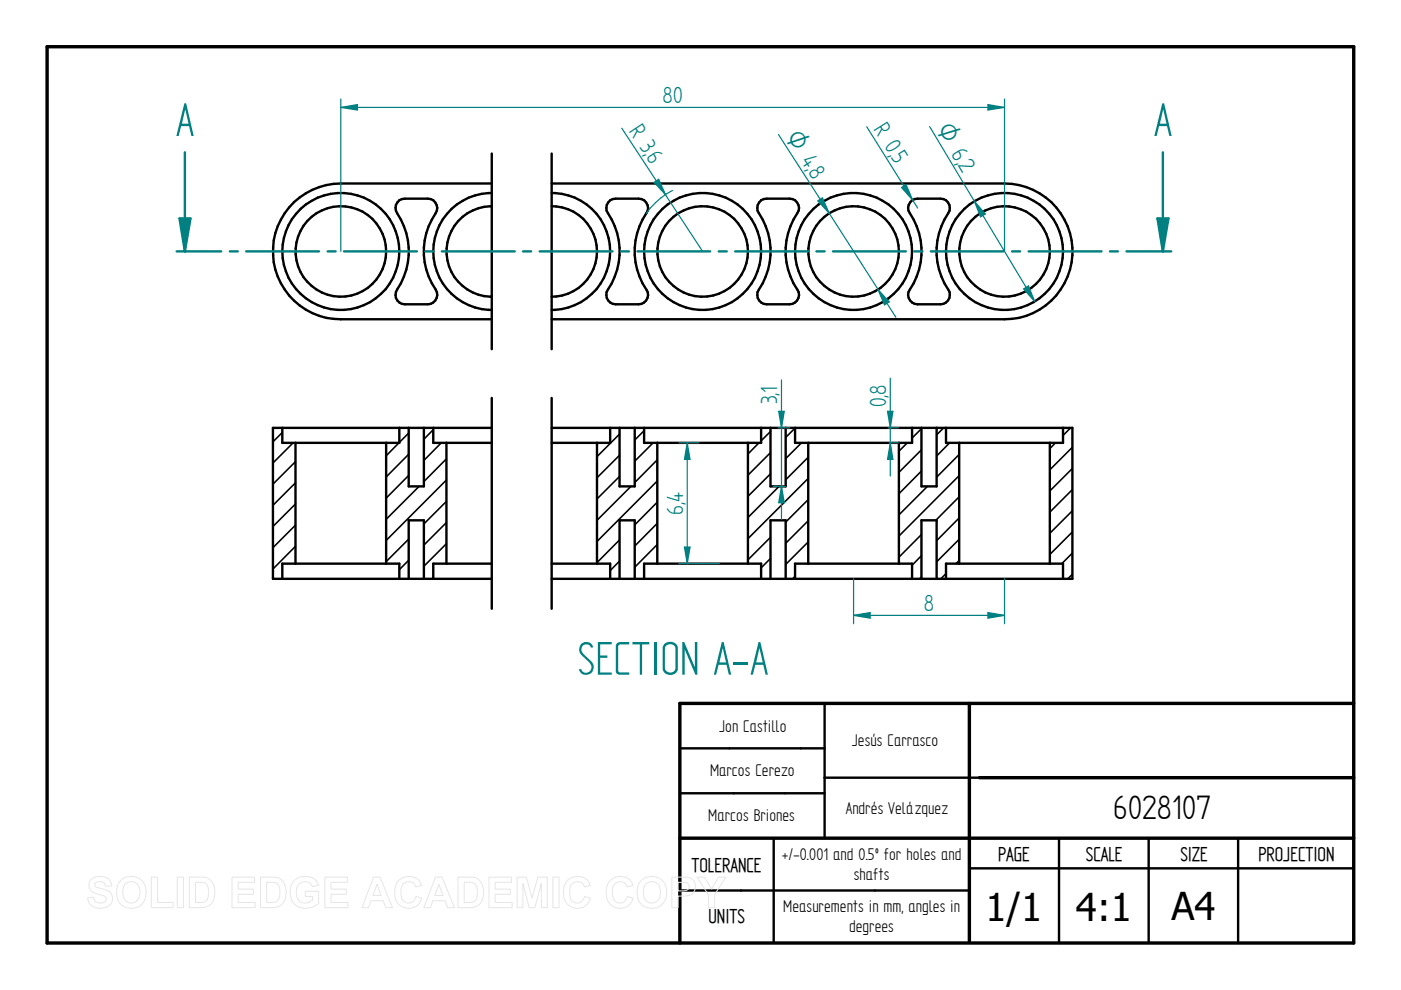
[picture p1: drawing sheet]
<svg xmlns="http://www.w3.org/2000/svg" width="297mm" height="210mm" viewBox="0 0 297 210" stroke-linecap="round" stroke-linejoin="round" font-family="sans-serif">
<path d="M10 9.9h277v190h-277zM205.5 149.1v50.5M287 149.1h-142.9v50.8M144.1 177.7h142.9M207.6 164.9h79.4" fill="none" stroke="#000" stroke-width=".72"/>
<g fill="none" stroke="#000" stroke-width=".51">
<path d="M104.3 38.9h-32a14.4 14.4 0 0 0-14.4 14.4 14.4 14.4 0 0 0 14.4 14.4h32M104.3 32.6v41.4M117 32.6v41.4M117 38.9h96a14.4 14.4 0 0 1 14.4 14.4 14.4 14.4 0 0 1-14.4 14.4h-96M84.7 42.5l1.1-.4h4.9a2.01 2.01 0 0 1 1.7 3.1 14.6 14.6 0 0 0 .2 16.7 2.03 2.03 0 0 1-1.9 2.6h-4.9a2 2 0 0 1-1.6-3.1 14.8 14.8 0 0 0-.3-16.7 2 2 0 0 1 .8-2.2zM104.3 40.9a12.4 12.4 0 0 0-12.4 12.4 12.4 12.4 0 0 0 12.4 12.4M104.3 43.7a9.6 9.6 0 0 0-9.6 9.6 9.6 9.6 0 0 0 9.6 9.6M117 43.7a9.6 9.6 0 0 1 9.6 9.6 9.6 9.6 0 0 1-9.6 9.6M117 40.9a12.4 12.4 0 0 1 12.4 12.4 12.4 12.4 0 0 1-12.4 12.4M129.4 42.5l1.2-.4h4.8a1.98 1.98 0 0 1 1.6 3.1 14.7 14.7 0 0 0 .3 16.7 2.03 2.03 0 0 1-1.9 2.6h-4.8a2 2 0 0 1-1.7-3.1 14.7 14.7 0 0 0-.3-16.7 2.12 2.12 0 0 1 .8-2.2zM161.4 42.5l1.2-.4h4.8a1.98 1.98 0 0 1 1.6 3.1 14.7 14.7 0 0 0 .3 16.7 2.03 2.03 0 0 1-1.9 2.6h-4.8a2 2 0 0 1-1.7-3.1 14.7 14.7 0 0 0-.3-16.7 2.12 2.12 0 0 1 .8-2.2zM193.4 42.5l1.2-.4h4.8a1.98 1.98 0 0 1 1.6 3.1 14.7 14.7 0 0 0 .3 16.7 2.03 2.03 0 0 1-1.9 2.6h-4.8a2 2 0 0 1-1.7-3.1 14.7 14.7 0 0 0-.3-16.7 2.12 2.12 0 0 1 .8-2.2z"/>
<path d="M144.1 158.7h30.7M174.8 149.1v28.6M144.1 168.2h30.7M164 177.7v22.2M207.6 164.9h-32.8M224.5 177.7v22.2M243.5 177.7v22.2M262.5 177.7v22.2M144.1 188.8h61.4M205.5 184.1h81.5"/>
<circle cx="72.3" cy="53.3" r="12.4"/>
<circle cx="72.3" cy="53.3" r="9.6"/>
<circle cx="149" cy="53.3" r="12.4"/>
<circle cx="149" cy="53.3" r="9.6"/>
<circle cx="181" cy="53.3" r="12.4"/>
<circle cx="181" cy="53.3" r="9.6"/>
<circle cx="213" cy="53.3" r="12.4"/>
<circle cx="213" cy="53.3" r="9.6"/>
</g>
<path d="M131.8 27.2l17.2 26.1M138.7 38.7l1-.7 1.4 3.3zM142.6 40.4a15.4 15.4 0 0 0-5.6 4.8" fill="none" stroke="#008080" stroke-width=".25"/>
<path d="M138.7 38.7l1-.7 1.4 3.3z" fill="#008080"/>
<path d="M165.1 28.5l24.8 38.8M186.1 61.4l2.4 2.6-1 .6z" fill="none" stroke="#008080" stroke-width=".25"/>
<path d="M186.1 61.4l2.4 2.6-1 .6z" fill="#008080"/>
<path d="M173.4 42.6l1-.6 1.4 3.2z" fill="none" stroke="#008080" stroke-width=".25"/>
<path d="M173.4 42.6l1-.6 1.4 3.2z" fill="#008080"/>
<path d="M183.8 26.9l10.8 17.2M191.1 39.8l1-.6 1.4 3.2z" fill="none" stroke="#008080" stroke-width=".25"/>
<path d="M191.1 39.8l1-.6 1.4 3.2z" fill="#008080"/>
<path d="M197.1 26.8l22.3 37.1M217 61.3l1.1-.7 1.3 3.3z" fill="none" stroke="#008080" stroke-width=".25"/>
<path d="M217 61.3l1.1-.7 1.3 3.3z" fill="#008080"/>
<path d="M206.6 42.7l2.3 2.7-1 .6z" fill="none" stroke="#008080" stroke-width=".25"/>
<path d="M206.6 42.7l2.3 2.7-1 .6z" fill="#008080"/>
<path d="M72.3 21v32.3M72.3 22.8l3.5-.6v1.1zM213 21v32.3" fill="none" stroke="#008080" stroke-width=".25"/>
<path d="M72.3 22.8l3.5-.6v1.1z" fill="#008080"/>
<path d="M209.5 22.2l3.5 .6-3.5 .5z" fill="none" stroke="#008080" stroke-width=".25"/>
<path d="M209.5 22.2l3.5 .6-3.5 .5z" fill="#008080"/>
<path d="M72.3 22.8h140.7" fill="none" stroke="#008080" stroke-width=".25"/>
<g fill="none" stroke="#008080" stroke-width=".51">
<path d="M39.2 32.3v21h7.7M48.7 53.3h1.7M52.2 53.3h15.4M69.5 53.3h1.7M72.9 53.3h15.5M90.2 53.3h1.7M93.7 53.3h15.4M110.9 53.3h1.7M114.4 53.3h15.5M131.7 53.3h1.6M135.2 53.3h15.4M152.4 53.3h1.7"/>
<path d="M155.9 53.3h15.4M173.1 53.3h1.7M176.6 53.3h15.5M193.8 53.3h1.8M197.4 53.3h15.4M214.6 53.3h1.7M218.1 53.3h15.4M235.3 53.3h1.7M238.8 53.3h7.7"/>
</g>
<path d="M38.1 46.3h2.3l-1.2 7z" fill="#008080"/>
<path d="M246.5 32.3v21M38.1 46.3h2.3l-1.2 7z" fill="none" stroke="#008080" stroke-width=".51"/>
<path d="M245.4 46.3h2.3l-1.2 7z" fill="#008080"/>
<path d="M37.5 53.3h1.7M245.4 46.3h2.3l-1.2 7zM246.5 53.3h1.8" fill="none" stroke="#008080" stroke-width=".51"/>
<g fill="none" stroke="#000" stroke-width=".34">
<path d="M59.9 91.7l-2 2M62.1 93.9l-4.2 4.3M62.7 97.9l-4.8 4.8M84.6 93.9l-2.7 2.7M86.7 91.8l-2 2M86.7 96.3l-4.8 4.8M91.9 91.1l-2 2M93.6 93.9l-3.7 3.7M94.7 97.3l-4.8 4.8M131.4 92l-4.8 4.8M131.4 96.5l-4.8 4.8M136.6 91.3l-2 2"/>
<path d="M138.5 93.9l-3.9 3.9M139.4 97.5l-4.8 4.8M160.9 93.9l-2.3 2.4M163.4 91.5l-2 2M163.4 96l-4.8 4.8M168.6 90.8l-2 2M169.9 93.9l-3.3 3.3M171.4 96.9l-4.8 4.8M192.4 93.9l-1.8 1.8M195.4 90.9l-2 2M195.4 95.4l-4.8 4.8M195.4 99.9l-4.8 4.8"/>
<path d="M200.1 90.7l-1.5 1.5M201.3 93.9l-2.7 2.8M203.4 96.4l-4.8 4.8M223.8 93.9l-1.2 1.2M227 90.7l-1.6 1.6M227.4 94.8l-4.8 4.8M227.4 99.3l-4.8 4.8M62.7 102.4l-4.8 4.7M62.7 106.8l-4.8 4.8M62.7 111.3l-4.8 4.8M62.7 115.8l-4.8 4.9M86.7 100.8l-4.8 4.8"/>
<path d="M86.7 118.8l-2 2M86.7 114.3l-4.8 4.8M88.9 103.1l-7 7M94.7 106.3l-4.8 4.8M94.7 110.8l-4.8 4.8M94.7 115.3l-4.8 4.8M94.7 101.8l-12.8 12.8M131.4 119l-2 2M131.4 101l-4.8 4.8M131.4 114.5l-4.8 4.8M133.8 103.1l-7.2 7.2M139.4 106.5l-4.8 4.8"/>
<path d="M139.4 111l-4.8 4.8M139.4 115.4l-4.8 4.9M139.4 102l-12.8 12.8M163.4 118.4l-2 2M163.4 100.5l-4.8 4.7M163.4 113.9l-4.8 4.8M165.2 103.1l-6.6 6.6M171.4 105.9l-4.8 4.8M171.4 110.4l-4.8 4.8M171.4 114.9l-4.8 4.8M171.4 101.4l-12.8 12.8M171.4 119.4l-.2 .1"/>
<path d="M195.4 117.8l-2 2M195.4 113.3l-4.8 4.9M196.6 103.1l-6 6.1M203.4 109.8l-4.8 4.8M203.4 114.3l-4.8 4.8M203.4 100.8l-12.8 12.9M203.4 105.3l-5 5M203.4 118.8l-.7 .7M227.4 103.8l-4.8 4.8M227.4 108.3l-4.8 4.8M227.4 112.8l-4.8 4.8M227.4 117.3l-2.3 2.2"/>
<path d="M91.9 122.6l-.2 .1M168.6 122.2l-.5 .5M195.4 122.3l-.4 .4M200.6 121.6l-1.1 1.1M227.4 121.8l-1 .9"/>
</g>
<g fill="none" stroke="#000" stroke-width=".51">
<path d="M59.9 90.7v3.2h24.8v-3.2M62.7 93.9v25.6M81.9 93.9v25.6M89.9 90.7v12.4h-3.2v-12.4M91.9 90.7v3.2h12.4M94.7 93.9v25.6M104.3 90.7h-46.4v32h46.4M104.3 84.4v44.7M117 90.7h110.4v32h-110.4M117 84.4v44.7M126.6 93.9v25.6M129.4 90.7v3.2h-12.4"/>
<path d="M134.6 90.7v12.4h-3.2v-12.4M136.6 90.7v3.2h24.8v-3.2M139.4 93.9v25.6M158.6 93.9v25.6M166.6 90.7v12.4h-3.2v-12.4M168.6 90.7v3.2h24.8v-3.2M171.4 93.9v25.6M190.6 93.9v25.6M198.6 90.7v12.4h-3.2v-12.4M200.6 90.7v3.2h24.8v-3.2M203.4 93.9v25.6M222.6 93.9v25.6"/>
<path d="M104.3 119.5h-12.4v3.2M117 119.5h12.4v3.2M84.7 122.7v-3.2h-24.8v3.2M89.9 122.7v-12.4h-3.2v12.4M134.6 122.7v-12.4h-3.2v12.4M161.4 122.7v-3.2h-24.8v3.2M166.6 122.7v-12.4h-3.2v12.4M193.4 122.7v-3.2h-24.8v3.2M198.6 122.7v-12.4h-3.2v12.4M225.4 122.7v-3.2h-24.8v3.2"/>
</g>
<path d="M143.9 93.9h4.3M145.7 93.9l.6 3.5h-1.2zM143.9 119.5h8.6" fill="none" stroke="#008080" stroke-width=".25"/>
<path d="M145.7 93.9l.6 3.5h-1.2z" fill="#008080"/>
<path d="M145.1 116h1.2l-.6 3.5z" fill="none" stroke="#008080" stroke-width=".25"/>
<path d="M145.1 116h1.2l-.6 3.5z" fill="#008080"/>
<path d="M145.7 93.9v25.6M165 90.7h2.4M164 103.1h2.6M165.7 103.1l.6 3.5h-1.2z" fill="none" stroke="#008080" stroke-width=".25"/>
<path d="M165.7 103.1l.6 3.5h-1.2z" fill="#008080"/>
<path d="M165.1 87.2h1.2l-.6 3.5z" fill="none" stroke="#008080" stroke-width=".25"/>
<path d="M165.1 87.2h1.2l-.6 3.5z" fill="#008080"/>
<path d="M165.7 80.6v29.5M188.3 90.7h2.2M188.5 93.9h2M188.8 93.9l.5 3.5h-1.1z" fill="none" stroke="#008080" stroke-width=".25"/>
<path d="M188.8 93.9l.5 3.5h-1.1z" fill="#008080"/>
<path d="M188.2 87.2h1.1l-.5 3.5z" fill="none" stroke="#008080" stroke-width=".25"/>
<path d="M188.2 87.2h1.1l-.5 3.5z" fill="#008080"/>
<path d="M188.8 80.2v20.7M181 122.7v9.5M181 130.5l3.5-.6v1.2zM213 122.7v9.5" fill="none" stroke="#008080" stroke-width=".25"/>
<path d="M181 130.5l3.5-.6v1.2z" fill="#008080"/>
<path d="M209.5 129.9l3.5 .6-3.5 .6z" fill="none" stroke="#008080" stroke-width=".25"/>
<path d="M209.5 129.9l3.5 .6-3.5 .6z" fill="#008080"/>
<path d="M181 130.5h32" fill="none" stroke="#008080" stroke-width=".25"/>
<g fill="none" stroke="#e6e6e6" stroke-width=".21">
<path d="M19.3 186.5a3.1 3.1 0 0 1 4 .2l.4 1.1-1.3 .1a1.28 1.28 0 0 0-1-1 1.28 1.28 0 0 0-1.3 .5v.4a5.6 5.6 0 0 0 2.5 .9 1.98 1.98 0 0 1 1.2 2.4 1.98 1.98 0 0 1-2.2 1.5 2.48 2.48 0 0 1-3-2.2l1.2-.2a1.44 1.44 0 0 0 1.3 1.3 1.44 1.44 0 0 0 1.5-.9 1.18 1.18 0 0 0-1.4-.9 2.36 2.36 0 0 1-2.4-2l.1-.7zM25.8 186.5a3.3 3.3 0 0 1 3.9-.1 3.3 3.3 0 0 1 1.2 3.8 3.2 3.2 0 0 1-3.8 2.3 3.2 3.2 0 0 1-2.4-3.8 3 3 0 0 1 1.1-2.2zM26.5 187.5a1.87 1.87 0 0 1 2.2-.4 1.87 1.87 0 0 1 1 2.1 1.87 1.87 0 0 1-1.8 2.3 1.87 1.87 0 0 1-1.9-2.3l.1-.8zM32.1 186h1.3v5.3h3.3v1.1h-4.6zM37.6 186h1.3v6.4h-1.3zM40.1 186h2.4a2.79 2.79 0 0 1 3 3.3 2.79 2.79 0 0 1-2.9 3.1h-2.5zM41.4 187.1a2.64 2.64 0 0 1 2.5 .5 3.3 3.3 0 0 1-.3 3.5l-.8 .2h-1.4zM49.2 186h4.8v1.1h-3.5v1.4h3.2v1.1h-3.2v1.7h3.6v1.1h-4.9zM55.2 186h2.4a2.79 2.79 0 0 1 3.1 3.3 2.79 2.79 0 0 1-3 3.1h-2.5zM56.6 187.1a2.64 2.64 0 0 1 2.4 .5 3.3 3.3 0 0 1-.3 3.5l-.8 .2h-1.3zM62.3 186.8a3.6 3.6 0 0 1 4.6-.2l.6 1.1-1.3 .3a1.8 1.8 0 0 0-2.2-1 1.8 1.8 0 0 0-1.2 2.1 2.01 2.01 0 0 0 1.1 2.2 2.01 2.01 0 0 0 2.3-.4v-.8h-1.5v-1.1h2.9v2.6a3.8 3.8 0 0 1-5.5-.3 4 4 0 0 1 .2-4.5zM68.9 186h4.8v1.1h-3.5v1.4h3.2v1.1h-3.2v1.7h3.6v1.1h-4.9z"/>
<path d="M79.2 186h1.4l2.6 6.4h-1.4l-.6-1.4h-2.5l-.6 1.4h-1.4zM79.9 187.5l.9 2.4h-1.7zM84.5 186.7a2.87 2.87 0 0 1 4.9 1l-1.3 .3a1.6 1.6 0 0 0-1.8-1 1.6 1.6 0 0 0-1.3 1.7 2.19 2.19 0 0 0 1.3 2.7 1.55 1.55 0 0 0 1.9-1.3l1.2 .4a2.93 2.93 0 0 1-3.4 2 2.93 2.93 0 0 1-2.3-3.3v-.6a3.2 3.2 0 0 1 .8-1.9zM92.3 186h1.4l2.6 6.4h-1.4l-.5-1.4h-2.6l-.5 1.4h-1.4zM93 187.5l.9 2.4h-1.7zM97.1 186h2.4a2.79 2.79 0 0 1 3 3.3 2.79 2.79 0 0 1-2.9 3.1h-2.5zM98.4 187.1a2.64 2.64 0 0 1 2.4 .5 3.3 3.3 0 0 1-.2 3.5l-.9 .2h-1.3zM103.7 186h4.8v1.1h-3.5v1.4h3.2v1.1h-3.2v1.7h3.6v1.1h-4.9zM109.6 186h2l1.2 4.4 1.2-4.4h2v6.4h-1.2v-5.1l-1.4 5.1h-1.2l-1.3-5.1v5.1h-1.3zM117.2 186h1.3v6.4h-1.3zM120.3 186.7a2.87 2.87 0 0 1 4.8 1l-1.2 .3a1.6 1.6 0 0 0-1.9-1 1.6 1.6 0 0 0-1.2 1.7 2.19 2.19 0 0 0 1.3 2.7 1.55 1.55 0 0 0 1.8-1.3l1.3 .4a2.93 2.93 0 0 1-3.5 2 2.93 2.93 0 0 1-2.2-3.3v-.6a3.2 3.2 0 0 1 .8-1.9zM129.3 186.7a2.87 2.87 0 0 1 4.9 1l-1.2 .3a1.6 1.6 0 0 0-1.9-1 1.6 1.6 0 0 0-1.3 1.7 2.19 2.19 0 0 0 1.3 2.7 1.55 1.55 0 0 0 1.9-1.3l1.2 .4a2.93 2.93 0 0 1-3.4 2 2.93 2.93 0 0 1-2.3-3.3l.1-.6a3.2 3.2 0 0 1 .7-1.9z"/>
<path d="M136.2 186.5a3.3 3.3 0 0 1 3.9-.1 3.3 3.3 0 0 1 1.1 3.8 3.2 3.2 0 0 1-3.7 2.3 3.2 3.2 0 0 1-2.4-3.8 3 3 0 0 1 1.1-2.2zM136.9 187.5a1.87 1.87 0 0 1 2.2-.4 1.87 1.87 0 0 1 .9 2.1 1.87 1.87 0 0 1-1.8 2.3 1.87 1.87 0 0 1-1.8-2.3l.1-.8zM142.4 186h2.1a2.5 2.5 0 0 1 2.7 1 2.08 2.08 0 0 1-.1 2.2 2.08 2.08 0 0 1-2.1 .8h-1.2v2.4h-1.4zM143.8 187.1h.6a1.28 1.28 0 0 1 1.7 .9 1.22 1.22 0 0 1-1.6 .9h-.7zM147.8 186h1.5l1.6 2.5 1.4-2.5h1.6l-2.4 3.7v2.7h-1.3v-2.7z"/>
</g>
<g font-size="11.3" fill="#008080">
<text x="37.3" y="28.8">A</text>
<text x="244.6" y="28.8">A</text>
<text x="122.4" y="143">SECTION A-A</text>
</g>
<g font-size="8.1">
<text x="236" y="173.7">6028107</text>
<text x="208.9" y="195.3">1/1</text>
<text x="228.1" y="195.3">4:1</text>
<text x="248.4" y="195.1">A4</text>
</g>
<g font-size="5.6" fill="#008080">
<text x="140.5" y="21.9">80</text>
<text x="133.2" y="27.7" transform="rotate(57 133.2 27.7)">R 3,</text>
<text x="185.2" y="27.4" transform="rotate(58 185.2 27.4)">R 0,</text>
<text x="136.9" y="33.3" transform="rotate(57 136.9 33.3)">6</text>
<text x="188.8" y="33.3" transform="rotate(58 188.8 33.3)">5</text>
<text x="203" y="35" transform="rotate(59 203 35)">2</text>
<text x="171.2" y="36.4" transform="rotate(57 171.2 36.4)">8</text>
<text x="164.8" y="85.7" transform="rotate(-90 164.8 85.7)">3,1</text>
<text x="187.9" y="86.4" transform="rotate(-90 187.9 86.4)">0,8</text>
<text x="144.8" y="109.1" transform="rotate(-90 144.8 109.1)">6,4</text>
<text x="195.9" y="129.6">8</text>
</g>
<g font-size="5.4" fill="#008080">
<text x="166.5" y="29.1" transform="rotate(57 166.5 29.1)">O 4,</text>
<text x="198.5" y="27.4" transform="rotate(59 198.5 27.4)">O 6,</text>
</g>
<g font-size="4.8">
<text x="146.6" y="184.8">TOLERANCE</text>
<text x="211.6" y="182.5">PAGE</text>
<text x="230.2" y="182.5">SCALE</text>
<text x="250.3" y="182.5">SIZE</text>
<text x="266.8" y="182.5">PROJECTION</text>
<text x="150.2" y="195.8">UNITS</text>
</g>
<g font-size="4.1">
<text x="152.5" y="155.1">Jon Castillo</text>
<text x="180.6" y="158.2">Jesús Carrasco</text>
<text x="150.5" y="164.5">Marcos Cerezo</text>
<text x="179.3" y="172.6">Andrés Velázquez</text>
<text x="150.2" y="174.1">Marcos Briones</text>
<text x="165.8" y="182.4">+/-0.001 and 0.5º for holes and</text>
<text x="181" y="186.6">shafts</text>
<text x="166.1" y="193.5">Measurements in mm, angles in</text>
<text x="180" y="197.6">degrees</text>
</g>
</svg>
